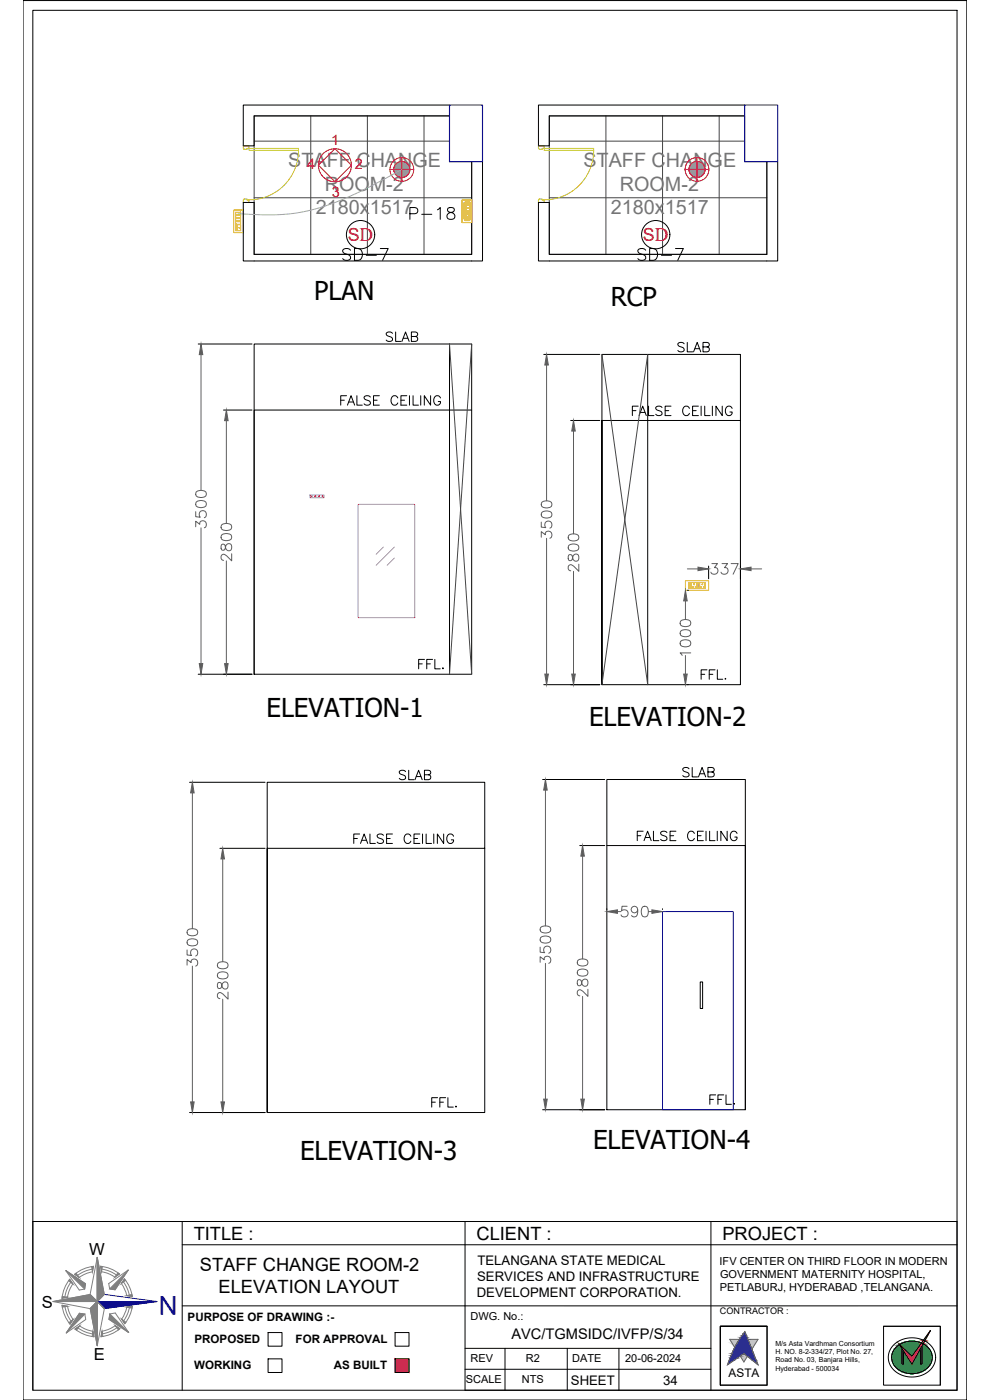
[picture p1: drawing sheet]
<svg xmlns="http://www.w3.org/2000/svg" width="297mm" height="420mm" viewBox="0 0 297 420" stroke-linecap="round" stroke-linejoin="round" font-family="sans-serif">
<!-- layer: ELE-LIGHTING WIRING -->
<path d="M76.3 34.8h58.6v13.7h6.6v27.8h-65.2zM93.2 34.8v41.5M110.2 34.8v41.5M127.2 34.8v41.5M164.8 34.8h58.6v13.7h6.7v27.8h-65.3zM181.8 34.8v41.5M198.8 34.8v41.5M215.8 34.8v41.5M76.3 59.4h65.2M76.3 42.4h58.6M164.8 59.4h65.3M164.8 42.4h58.6" fill="none" stroke="#454545" stroke-width=".3"/>
<!-- layer: col -->
<path d="M134.9 31.5h9.9v17h-9.9zM223.4 31.5h9.9v17h-9.9z" fill="none" stroke="#00f" stroke-width=".35"/>
<!-- layer: walls -->
<path d="M134.9 31.5h-61.9v12.3h3.3v-9h58.6M223.4 31.5h-61.8v12.3h3.2v-9h58.6M141.5 48.5v27.8h-65.2v-15.5M230.1 48.5v27.8h-65.3v-15.5M76.3 78.3h65.2M164.8 78.3h65.3" fill="none" stroke="#000" stroke-width=".3"/>
<!-- layer: DOOR -->
<path d="M73 43.8h1.7v.7l-1.5 .3-.2-.3zM73.1 59.8l1-.1v.3h.6v.8h-1.7zM73.2 44.8h.1M74.7 44.5h14.9v.6h-14.9zM89.6 45.1a14.9 14.9 0 0 1-15.5 14.9M161.6 43.8h1.7v.7l-1.5 .3-.2-.3zM161.7 59.8l1-.1v.3h.6v.8h-1.7zM161.8 44.8h.1M163.3 44.5h14.8v.6h-14.8zM178.1 45.1a14.9 14.9 0 0 1-15.4 14.9" fill="none" stroke="#c8c92d" stroke-width=".3"/>
<!-- layer: wall -->
<path d="M73 60.8h3.3M161.6 60.8h3.2" fill="none" stroke="#000" stroke-width=".3"/>
<!-- layer: ELE-12W LED -->
<g fill="none" stroke="#f00" stroke-width=".3">
<path d="M117 50.9h7.1M120.6 47.3v7.1M205.6 50.9h7.1M209.1 47.3v7.1"/>
<circle cx="120.6" cy="50.9" r="2.43"/>
<circle cx="120.6" cy="50.9" r="3.6"/>
<circle cx="209.1" cy="50.9" r="2.43"/>
<circle cx="209.1" cy="50.9" r="3.6"/>
</g>
<g fill="none" stroke="#989898" stroke-width=".3">
<path d="M118.1 50.8l2.6 2.5M118.1 50.9l2.4 2.4M118.1 51l2.3 2.3M118.2 50.6l2.6 2.7M118.2 50.5l2.7 2.8M118.2 51.2l2.1 2.1M118.2 50.4l2.8 2.8M118.2 51.3l1.9 1.9M118.2 50.3l2.9 2.9M118.2 51.5l1.7 1.7M118.2 50.2l3 3M118.3 50.1l3 3.1"/>
<path d="M118.3 51.7l1.5 1.4M118.3 50l3.1 3.1M118.3 49.9l3.2 3.2M118.4 49.8l3.2 3.3M118.4 51.9l1.1 1.2M118.4 49.8l3.3 3.2M118.4 49.7l3.4 3.3M118.5 49.6l3.3 3.3M118.5 52.2l.8 .7M118.5 49.5l3.4 3.4M118.6 49.4l3.4 3.4M118.6 49.4l3.5 3.4"/>
<path d="M118.7 49.3l3.4 3.4M118.8 49.2l3.4 3.5M118.8 49.2l3.5 3.4M118.9 49.1l3.4 3.4M119 49l3.4 3.5M119 49l3.4 3.4M119.1 48.9l3.4 3.4M119.2 48.9l3.3 3.3M119.2 48.8l3.4 3.4M119.3 48.8l3.4 3.3M119.4 48.7l3.3 3.3M119.5 48.7l3.2 3.2"/>
<path d="M119.6 48.6l3.2 3.2M119.7 48.6l3.1 3.2M119.8 48.6l3.1 3.1M119.9 48.5l3 3.1M120 48.5l2.9 3M120.1 48.5l2.8 2.9M120.2 48.5l2.8 2.8M120.3 48.4l2.7 2.7M120.4 48.4l2.6 2.6M120.5 48.4l2.5 2.5M120.6 48.4l2.4 2.4M120.8 48.4l2.2 2.2"/>
<path d="M120.9 48.5l2.1 2M121.1 48.5l1.8 1.8M121.2 48.5l1.7 1.7M121.4 48.6l1.4 1.4M121.7 48.7l1 1.1M122 48.9l.5 .5M206.7 50.8l2.5 2.5M206.7 50.9l2.4 2.4M206.7 50.6l2.6 2.7M206.7 51l2.3 2.3M206.7 51.2l2.1 2.1M206.7 50.5l2.7 2.8"/>
<path d="M206.7 50.4l2.9 2.8M206.7 51.3l2 1.9M206.8 50.3l2.9 2.9M206.8 51.5l1.7 1.7M206.8 50.2l3 3M206.8 50.1l3.1 3.1M206.8 51.7l1.5 1.4M206.9 50l3.1 3.1M206.9 49.9l3.2 3.2M206.9 49.8l3.2 3.3M206.9 51.9l1.2 1.2M207 49.8l3.2 3.2"/>
<path d="M207 49.7l3.3 3.3M207.1 49.6l3.3 3.3M207.1 52.2l.7 .7M207.1 49.5l3.4 3.4M207.2 49.4l3.3 3.4M207.2 49.4l3.4 3.4M207.3 49.3l3.4 3.4M207.3 49.2l3.5 3.5M207.4 49.2l3.4 3.4M207.5 49.1l3.4 3.4M207.5 49l3.4 3.5M207.6 49l3.4 3.4"/>
<path d="M207.7 48.9l3.4 3.4M207.7 48.9l3.4 3.3M207.8 48.8l3.4 3.4M207.9 48.8l3.3 3.3M208 48.7l3.3 3.3M208.1 48.7l3.2 3.2M208.1 48.6l3.2 3.2M208.2 48.6l3.2 3.2M208.3 48.6l3.1 3.1M208.4 48.5l3 3.1M208.5 48.5l3 3M208.6 48.5l2.9 2.9"/>
<path d="M208.7 48.5l2.8 2.8M208.8 48.4l2.7 2.7M209 48.4l2.5 2.6M209.1 48.4l2.5 2.5M209.2 48.4l2.4 2.4M209.3 48.4l2.2 2.2M209.5 48.5l2 2M209.6 48.5l1.9 1.8M209.8 48.5l1.7 1.7M210 48.6l1.4 1.4M210.2 48.7l1.1 1.1M210.6 48.9l.5 .5"/>
</g>
<!-- layer: ELE-4M UPS P.SB -->
<path d="M70.2 63h2.8v6.8h-2.8zM70.7 66.5h1.5v.8h-1.5zM70.7 65.6h1.5v.7h-1.5zM70.7 64.6h1.5v.7h-1.5zM70.7 63.7h1.5v.7h-1.5zM138.7 60h2.8v6.8h-2.8zM139.5 62.5h1.5v.8h-1.5zM139.5 63.5h1.5v.7h-1.5z" fill="none" stroke="#ffbf00" stroke-width=".3"/>
<!-- layer: ELE-4M RAW P.SB -->
<path d="M70.7 67.5h1.5v1.8h-1.5zM71.1 68.6l.1 .2zM71.1 68h.2l-.2 .2zM71.7 68.3l.3 .1zM139.5 60.5h1.5v1.8h-1.5zM139.5 64.4h1.5v1.8h-1.5zM139.8 61.7l.2 .2zM139.8 65.5l.2 .2zM139.9 61l.1 .1-.1 .1zM139.9 64.9h.1l-.1 .2zM140.4 61.4h.3zM140.4 65.3h.3z" fill="none" stroke="#ffbf00" stroke-width=".3"/>
<!-- layer: ELE-LIGHTING WIRING -->
<path d="M120.6 50.9l-3 1.6a94.3 94.3 0 0 1-25.3 10.8 68.1 68.1 0 0 1-20.9 .8" fill="none" stroke="#63d7b6" stroke-width=".3"/>
<!-- layer: ELE-2NOS OF 6-16 RAW POWER SOCKET -->
<g fill="none" stroke="#ff7f00" stroke-width=".3">
<path d="M138.7 59.8h2.8v7h-2.8zM139.2 64.1h1.8v1.6h-1.8zM139.2 60.9h1.8h-1.8v.7h1.8M139.2 61.7h1.8v1.6h-1.8M139.2 63.4h1.8M139.2 64h1.8M139.4 61h1.4v.5h-1.4M139.4 63.4h1.4v.6M139.6 65.2l.2 .3zM139.6 62.8l.2 .2zM139.7 64.4l.2 .1-.2 .1zM139.7 61.9l.2 .1-.2 .2z"/>
<path d="M140.4 64.9h.3zM140.4 62.4l.3 .1zM141 63.4v.6v-.6M141 60.9v.7v-.7M205.7 174.3h6.9v2.9h-6.9zM206.7 174.8h.7h-.7M206.8 175h.5v1.5h-.5zM206.8 176.4h.5M207.4 174.8v1.9h-.7v-1.9v1.9M207.5 174.8h1.6v1.9h-1.6zM207.7 176l.3 .2zM208.2 175.2h.2l-.1 .3z"/>
<path d="M208.7 176l.2 .1-.3 .2zM209.2 174.8h.6h-.6M209.2 174.8v1.9h.6v-1.9M209.2 176.4h.6M209.8 175h-.6v1.5h.6M209.9 174.8h1.6v1.9h-1.6zM210.2 176l.2 .2zM210.7 175.2h.2l-.2 .3zM211.1 176l.2 .1-.2 .2z"/>
</g>
<!-- layer: FA-BELOW SMOKE DERECTOR -->
<g fill="none" stroke="#000" stroke-width=".3">
<circle cx="108.2" cy="70.4" r="4.2"/>
<circle cx="196.7" cy="70.4" r="4.2"/>
</g>
<!-- layer: EQP ASBUILT -->
<g fill="none" stroke="#000" stroke-width=".3">
<path d="M144.8 48.5v29.8h-3.3M233.3 48.5v29.8h-3.2M73 60.8v17.5h3.3M161.6 60.8v17.5h3.2M59.5 103.2h16.1M76.3 103.2h65.2v99.1h-65.2zM134.9 103.2v99.1M163.1 106.4h16.9M194.3 106.4v99.1M67.1 123.1h8.5M141.5 123.1h-65.2v79.2M171.2 126.2h8.8"/>
<path d="M222.2 126.2h-41.6v79.3h41.6v-99.1h-41.6v99.1M206.3 177.2h.2M212.6 169.9v3.8M222.2 169.9v3.8M59.5 202.3h16.1M163.1 205.5h16.9M206.3 205.5h.2M56.9 234.8h22.6M162.8 233.9h18.6M182.1 233.9h41.5v99.1h-41.5zM66 254.6h13.5M145.4 254.6h-65.2v79.3h65.2v-99.1h-65.2v99.1"/>
<path d="M173.9 253.8h7.5M182.1 253.8h41.5v79.2M182.1 272.7v.2M198.8 272.7v.2M56.9 333.9h22.6M162.8 333h18.6"/>
</g>
<path d="M134.9 103.2l6.6 99.1M141.5 103.2l-6.6 99.1M180.6 106.4l13.7 99.1M194.3 106.4l-13.7 99.1" fill="none" stroke="#454545" stroke-width=".3"/>
<g fill="none" stroke="#5e5e5e" stroke-width=".3">
<path d="M60.3 106.4v40.8M164 109.6v40.7M67.9 126.2v30.9M172.1 129.4v30.8M58.7 158.1v-1.7l1.2 .9a1.07 1.07 0 0 1 1.5-.9 1.07 1.07 0 0 1 .4 1.7l-.5 .3M58.7 153.6v1.5l1.4 .1a1.12 1.12 0 0 1 0-1.7 1.12 1.12 0 0 1 1.6 .2 1.12 1.12 0 0 1-.4 1.7M58.9 150.7a2.46 2.46 0 0 1 2.9 0 1.03 1.03 0 0 1-.5 1.5 2.62 2.62 0 0 1-2.4-.3l-.2-.5zM58.9 147.6a2.46 2.46 0 0 1 2.9 0 1.03 1.03 0 0 1-.5 1.6 2.64 2.64 0 0 1-2.4-.4l-.2-.4zM60.3 158.4v40.8M66.5 157.5a2.47 2.47 0 0 1 2.9 0 1.03 1.03 0 0 1-.5 1.6 2.65 2.65 0 0 1-2.4-.3zM162.4 156.7v1.5l1.4 .2a1.13 1.13 0 0 1-.1-1.7 1.13 1.13 0 0 1 1.7 .2 1.13 1.13 0 0 1-.4 1.6M162.6 153.8a2.46 2.46 0 0 1 2.8 0 1.04 1.04 0 0 1-.4 1.5 2.63 2.63 0 0 1-2.4-.3l-.2-.4z"/>
<path d="M162.6 150.8a2.46 2.46 0 0 1 2.8 0 1.04 1.04 0 0 1-.4 1.5 2.63 2.63 0 0 1-2.4-.3l-.2-.5zM66.5 163.5a1.2 1.2 0 0 0 .3 1.6l.6-.1 .1-.3a1.32 1.32 0 0 1 1.4-1.5 1.05 1.05 0 0 1 .6 1.3 1.05 1.05 0 0 1-1.4 .6l-.3-.3-.3-1a.64 .64 0 0 0-1-.3zM66.5 160.6a2.47 2.47 0 0 1 2.9 0 1.03 1.03 0 0 1-.5 1.5 2.63 2.63 0 0 1-2.4-.3zM67.9 168.3v30.9M69.5 166.2v2.1l-1.5-1.5a.96 .96 0 0 0-1.5-.1l-.2 .9 .3 .4 .5 .2M162.4 161.2v-1.6l1.2 .9a1.02 1.02 0 0 1 1.2-1.1 1.02 1.02 0 0 1 .8 1.4l-.2 .4-.4 .3M164 161.5v40.8M170.6 166.6a1.2 1.2 0 0 0 .3 1.7l.6-.2 .2-.3a1.32 1.32 0 0 1 1.4-1.5 1.06 1.06 0 0 1 .6 1.4 1.06 1.06 0 0 1-1.4 .6l-.3-.3-.3-1.1a.64 .64 0 0 0-1.1-.3zM170.6 163.7a2.46 2.46 0 0 1 2.9 0 1.03 1.03 0 0 1-.4 1.5 2.62 2.62 0 0 1-2.5-.3l-.1-.4zM170.6 160.7a2.46 2.46 0 0 1 2.9 0 1.03 1.03 0 0 1-.4 1.5 2.62 2.62 0 0 1-2.5-.3l-.1-.5zM172.1 171.5v30.8M173.7 169.3v2.2l-1.6-1.6a.96 .96 0 0 0-1.5-.1l-.1 .9 .3 .4 .4 .2"/>
<path d="M206.2 170.7h3.2M213.6 169.1h1.7l-.9 1.3a1.07 1.07 0 0 1 .9 1.4 1.07 1.07 0 0 1-1.7 .4l-.3-.5M216.6 169.1h1.7l-.9 1.3a1.07 1.07 0 0 1 1 1.4 1.07 1.07 0 0 1-1.8 .4l-.3-.5M219.4 169.1h2.1l-1.5 3.2M225.3 170.7h3.2M204.2 192.5a2.46 2.46 0 0 1 2.9 0 1.03 1.03 0 0 1-.5 1.5 2.64 2.64 0 0 1-2.4-.3l-.1-.5zM204.2 189.4a2.46 2.46 0 0 1 2.9 0 1.03 1.03 0 0 1-.5 1.5 2.62 2.62 0 0 1-2.4-.3l-.1-.4zM204.2 186.4a2.46 2.46 0 0 1 2.9 0 1.03 1.03 0 0 1-.5 1.5 2.62 2.62 0 0 1-2.4-.3l-.1-.4zM205.7 180.3v5.6M205.7 196.7v5.6M207.3 195.9h-3.2l.6 .8M57.7 238v40.7"/>
<path d="M163.7 237.1v40.8M66.8 257.8v30.8M174.8 256.9v30.9M56.3 279.2a2.46 2.46 0 0 1 2.9 0 1.04 1.04 0 0 1-.5 1.5 2.63 2.63 0 0 1-2.4-.3l-.2-.5zM162.2 278.3a2.46 2.46 0 0 1 2.9 0 1.04 1.04 0 0 1-.5 1.5 2.63 2.63 0 0 1-2.4-.3l-.1-.4zM185.3 273.6h1M188.2 272h-1.6l-.1 1.4a1.12 1.12 0 0 1 1.7-.1 1.12 1.12 0 0 1-.2 1.7 1.12 1.12 0 0 1-1.7-.4M191.3 273.1a.99 .99 0 0 1-1.3 .8 .99 .99 0 0 1-.4-1.6 .99 .99 0 0 1 1.6 .1 2.87 2.87 0 0 1-.3 2.6 .94 .94 0 0 1-1.4-.3M192.9 272.1a1.03 1.03 0 0 1 1.5 .5 2.63 2.63 0 0 1-.3 2.4 1.04 1.04 0 0 1-1.5-.4 2.65 2.65 0 0 1 .3-2.5zM194.5 273.6h1.1M56.1 289.6v-1.6l1.2 .9a1.02 1.02 0 0 1 1.2-1.1 1.02 1.02 0 0 1 .8 1.4l-.1 .4-.5 .3M56.1 285.1v1.5l1.4 .2a1.13 1.13 0 0 1 0-1.7 1.13 1.13 0 0 1 1.7 .2 1.13 1.13 0 0 1-.5 1.6"/>
<path d="M56.3 282.2a2.46 2.46 0 0 1 2.9 0 1.04 1.04 0 0 1-.5 1.5 2.65 2.65 0 0 1-2.4-.3l-.2-.4zM57.7 290v40.7M65.4 295a1.2 1.2 0 0 0 .3 1.7l.6-.2 .1-.3a1.32 1.32 0 0 1 1.4-1.5 1.06 1.06 0 0 1 .6 1.4 1.06 1.06 0 0 1-1.3 .6l-.4-.3-.3-1.1a.64 .64 0 0 0-1-.3zM65.4 292.1a2.46 2.46 0 0 1 2.9 0 1.03 1.03 0 0 1-.5 1.5 2.64 2.64 0 0 1-2.4-.3l-.2-.4zM65.4 289.1a2.46 2.46 0 0 1 2.9 0 1.03 1.03 0 0 1-.5 1.5 2.62 2.62 0 0 1-2.4-.3l-.2-.5zM66.8 299.9v30.8M68.4 297.7v2.2l-1.5-1.6a.99 .99 0 0 0-1.4-.3l-.3 .5v.6l.3 .5 .5 .1M162.1 288.8v-1.7l1.2 .9a1.02 1.02 0 0 1 1.2-1 1.02 1.02 0 0 1 .7 1.3l-.1 .5-.5 .3M162.1 284.3v1.5l1.3 .1a1.13 1.13 0 0 1 0-1.7 1.13 1.13 0 0 1 1.7 .2 1.13 1.13 0 0 1-.5 1.7M162.2 281.4a2.46 2.46 0 0 1 2.9 0 1.04 1.04 0 0 1-.5 1.5 2.65 2.65 0 0 1-2.4-.3l-.1-.5zM163.7 289.1v40.8M173.4 294.2a1.2 1.2 0 0 0 .3 1.6l.6-.1 .1-.3a1.32 1.32 0 0 1 1.4-1.5 1.06 1.06 0 0 1 .6 1.3 1.06 1.06 0 0 1-1.4 .6l-.3-.3-.3-1a.64 .64 0 0 0-1-.3z"/>
<path d="M173.4 291.3a2.46 2.46 0 0 1 2.8 0 1.03 1.03 0 0 1-.4 1.5 2.64 2.64 0 0 1-2.4-.3l-.2-.5zM173.4 288.2a2.46 2.46 0 0 1 2.8 0 1.03 1.03 0 0 1-.4 1.6 2.62 2.62 0 0 1-2.4-.3l-.2-.5zM174.8 299v30.9M176.4 296.9v2.1l-1.5-1.5a.99 .99 0 0 0-1.4-.3l-.3 .5v.6l.3 .4 .5 .2"/>
</g>
<g fill="#5e5e5e" stroke="#5e5e5e" stroke-width=".3">
<path d="M60.3 103.2l.5 3.2h-1z"/>
<path d="M59.8 199.2h1l-.5 3.1z"/>
<path d="M67.4 199.2h1l-.5 3.1z"/>
<path d="M67.9 123.1l.5 3.1h-1z"/>
<path d="M164 106.4l.5 3.2h-1z"/>
<path d="M163.5 202.3h1l-.5 3.2z"/>
<path d="M172.1 126.2l.5 3.2h-1.1z"/>
<path d="M171.5 202.3h1.1l-.5 3.2z"/>
<path d="M209.4 170.2l3.2 .5-3.2 .6z"/>
<path d="M222.2 170.7l3.1-.5v1.1z"/>
<path d="M205.7 177.2l.5 3.1h-1.1z"/>
<path d="M205.1 202.3h1.1l-.5 3.2z"/>
<path d="M57.7 234.8l.6 3.2h-1.1z"/>
<path d="M57.2 330.7h1.1l-.6 3.2z"/>
<path d="M66.8 254.6l.6 3.2h-1.1z"/>
<path d="M66.3 330.7h1.1l-.6 3.2z"/>
<path d="M163.7 233.9l.5 3.2h-1.1z"/>
<path d="M163.1 329.9h1.1l-.5 3.1z"/>
<path d="M174.8 253.8l.5 3.1h-1z"/>
<path d="M174.3 329.9h1l-.5 3.1z"/>
<path d="M195.6 273.1l3.2 .5-3.2 .5z"/>
<path d="M182.1 273.6l3.2-.5v1z"/>
</g>
<path d="M198.8 273.6h21.2v59.4h-21.2z" fill="none" stroke="#00f" stroke-width=".3"/>
<!-- layer: 0 -->
<path d="M6.9 .2h283.2v420h-283.2zM9.8 3.1h277.3v414.1h-277.3zM210.1 294.7h.7v8h-.7zM139.5 366.6v50.6h147.6M287.1 366.6h-277.3v50.6M230.1 398h-14v17.7h14M265.1 398h17v17.7M216.1 415.6v-17.6h14v17.6" fill="none" stroke="#000" stroke-width=".3"/>
<g fill="none" stroke="#f00" stroke-width=".3">
<path d="M95.5 49.6l5-5 4.9 5-4.9 4.9z"/>
<circle cx="100.5" cy="49.6" r="5"/>
</g>
<!-- layer: HATCH -->
<path d="M287.1 366.6v50.6" fill="none" stroke="#000" stroke-width=".3"/>
<!-- layer: TITLE -->
<g fill="none" stroke="#808080" stroke-width=".3">
<path d="M29.2 377.3v13.3v-13.3M15.9 390.6h13.3l-2.1 2.1 2.1-2.1zM18.6 391.7l1.7 .3 .5 1.8 1.1 2.2-.9 1.4a10.6 10.6 0 0 1-2.4-5.7zM19.5 392.2l.5 1.9 1.3 2.4M19.7 381.3l5.9 4-.2 1.6-1.6 .3zM21.2 384.9l-1 1.7-.7 2.6M21.9 385.3l-1 1.6-.6 2.4-1.7 .3a10.6 10.6 0 0 1 2.3-5.7l1 1.4M22.4 382.4a10.6 10.6 0 0 1 5.6-2.3l-.3 1.6-1.7 .5-2.2 1.2zM22.5 398.9l1.4-1 1.6 .9 2.4 .7 .3 1.7a10.6 10.6 0 0 1-5.7-2.3M23.4 398.6l1.8 1 2.6 .7M23.8 394.1l1.7 .3 .2 1.6-5.8 4.1zM27 388.5l2.2 2.1-2.2-2.1"/>
<path d="M27 388.5l-11.1 2.1 11.2 2.1 2.1 11.2 2.1-11.2M27.6 380.9l-1.9 .5-2.4 1.3M30.2 380a10.6 10.6 0 0 1 5.6 2.3l-1.3 1-2.2-1.2-1.8-.4zM30.6 380.9l2.6 .7 1.7 1M30.6 399.5l2.4-.7 1.6-1 1.4 1a10.6 10.6 0 0 1-5.7 2.4zM31.3 388.5l-2.1-11.2-2.2 11.2M31.3 388.5l-2.1 2.1v13.3v-13.3l2.1 2.1-2.1-2.1zM32.6 385.2l5.9-4-4 5.9-1.6-.3zM33 394.3l1.6-.3 4 5.9-5.9-4zM35 398.5l-2.3 1.3-2 .5M36.5 395.9l1-1.7 .5-1.9 1.7-.2a10.5 10.5 0 0 1-2.3 5.2l-.9-1.4M37 384.7l1.1 1.7 .7 2.5"/>
<path d="M37.3 383.8a10.6 10.6 0 0 1 2.4 5.2l-1.7-.2-.7-2.1-.9-1.5zM38.9 392.2l-.5 1.9-1.3 2.2"/>
</g>
<g fill="#808080" stroke="#808080" stroke-width=".3">
<path d="M29.2 377.3l2.1 11.2-2.1 2.1z"/>
<path d="M29.2 390.6v13.3l-2.1-11.2z"/>
<path d="M34.6 397.8l1.4 1-.5 .3z"/>
<path d="M33 394.3l5.6 5.6-5.9-4z"/>
<path d="M36.5 395.9l1.3 .9-.4 .5z"/>
<path d="M30.6 399.5l.3 1.6-.6 .1z"/>
<path d="M27.9 399.5l.3 1.7-.6-.1z"/>
<path d="M20.7 396.9l1.2-.9-.9 1.4z"/>
<path d="M22.5 398.9l1.4-1-.9 1.3z"/>
<path d="M23.8 394.1l1.7 .3-5.6 5.7z"/>
<path d="M15.9 390.6l11.1-2.1 2.2 2.1z"/>
<path d="M18.6 391.7l1.7 .3-1.6 .3z"/>
<path d="M18.7 389.1l1.6 .2-1.7 .3z"/>
<path d="M38.5 381.2l-4 5.9-1.6-.3z"/>
<path d="M35.4 382l.4 .3-1.3 1z"/>
<path d="M37.3 383.8l.4 .5-1.3 .9z"/>
<path d="M30.2 380l.5 .1-.2 1.6z"/>
<path d="M19.7 381.3l5.9 4-.2 1.6z"/>
<path d="M27.5 380.1h.5l-.3 1.6z"/>
<path d="M20.9 383.9l1 1.4-1.3-.9z"/>
<path d="M22.4 382.4l.4-.3 1 1.3z"/>
<path d="M38 388.8l1.6-.3 .1 .5z"/>
<path d="M38 392.3l1.7-.2-.1 .5z"/>
</g>
<path d="M31.3 388.5l15.8 2.1-15.8 2.1" fill="none" stroke="#00f" stroke-width=".3"/>
<path d="M29.2 390.6h17.9l-15.8 2.1z" fill="#00f" stroke="#00f" stroke-width=".3"/>
<!-- layer: MEP_HVAC_TEXT -->
<path d="M54.7 373.6h232.4M54.7 366.6v50.6M213.3 366.6v50.6M54.7 391.9h84.8M139.5 391.9h147.6M139.5 404.7h73.8M139.5 410.9h73.8M151.5 404.7v12.5M170.2 404.7v12.5M185.7 404.7v12.5" fill="none" stroke="#000" stroke-width=".3"/>
<!-- layer: 0.0 -->
<path d="M80.4 399.9h4.2v4.1h-4.2zM118.5 399.9h4.2v4.1h-4.2zM216.1 398h14v17.7h-14zM230.1 398h-14v17.7M265.1 398h17v17.7h-17zM80.4 407.8h4.2v4.1h-4.2zM118.5 407.8h4.2v4.1h-4.2zM268.1 403.7l2-1.4 2.2-.7h2.7l2.2 .7 1.8 1.3 1.3 1.7 .4 2.1-.5 2.2-.7 1.1-1.1 1-2.4 1.2-3.1 .3-2.8-.7-1.3-.8-1-1-.8-1.1-.4-1.2-.1-1.3 .2-1.2 .5-1.1zM268.7 404.5a6.8 6.8 0 0 1 10.7 1.3 4.7 4.7 0 0 1-3.8 6.2 6.3 6.3 0 0 1-8-3.8 4.1 4.1 0 0 1 1.1-3.7zM269.7 403.3l3.9 3.7 5.6-7.7-5.6 10.1zM270.6 404.7v4.7h.5v-3.9M276.7 403.9v5.5h-.5v-4.6" fill="none" stroke="#000" stroke-width=".3"/>
<!-- layer: MEP_HVAC_TEXT -->
<path d="M118.5 407.8l4.2 4.1v-4.1zM118.5 407.8l4.2 4.1h-4.2z" fill="#f00" stroke="#f00" stroke-width=".3"/>
<!-- layer: 0.0 -->
<g fill="#000" stroke="#000" stroke-width=".3">
<path d="M276.7 403.9v.8h-.5z"/>
<path d="M270.6 404.8l.5 .7zM270.6 404.8l.5 .7h-.5z"/>
<path d="M270.6 405.5l.5 3.9v-3.9zM270.6 405.5l.5 3.9h-.5z"/>
<path d="M276.2 404.7l.5 .1zM276.2 404.7l.5 .1z"/>
<path d="M276.2 404.8l.5 4.6v-4.6zM276.2 404.8l.5 4.6h-.5z"/>
</g>
<g fill="#139b48" stroke="#139b48" stroke-width=".3">
<path d="M273.5 402.5h.3z"/>
<path d="M273.3 412.2h.6z"/>
<path d="M273.5 402.5h.5zM273.3 402.5h.7z"/>
<path d="M273.3 402.5h.8zM273.2 402.5h.9z"/>
<path d="M273.2 402.5h1.1zM273 402.5h1.3z"/>
<path d="M273 402.5h1.4zM272.9 402.5h1.5z"/>
<path d="M272.9 402.5l1.6 .1zM272.7 402.6h1.8z"/>
<path d="M272.7 402.6h1.9zM272.6 402.6h2z"/>
<path d="M272.6 402.6h2.2zM272.4 402.6h2.4z"/>
<path d="M272.4 402.6h2.5zM272.3 402.6h2.6z"/>
<path d="M272.3 402.6h2.8zM272.2 402.6h2.9z"/>
<path d="M272.2 402.6l3 .1zM272.1 402.7h3.1z"/>
<path d="M272.1 402.7h3.2zM271.9 402.7h3.4z"/>
<path d="M271.9 402.7h3.5zM271.8 402.7h3.6z"/>
<path d="M271.8 402.7l3.8 .1zM271.6 402.8h4z"/>
<path d="M271.6 402.8h4.1zM271.5 402.8h4.2z"/>
<path d="M271.5 402.8h4.4zM271.4 402.8h4.5z"/>
<path d="M271.4 402.8l4.6 .1zM271.3 402.9h4.7z"/>
<path d="M271.3 402.9h4.8zM271.1 402.9h5z"/>
<path d="M271.1 402.9l5.1 .1zM271 403h5.2z"/>
<path d="M271 403h5.4zM270.9 403h5.5z"/>
<path d="M270.9 403l5.6 .1zM270.8 403.1h5.7z"/>
<path d="M270.8 403.1h5.7zM270.6 403.1h5.8z"/>
<path d="M270.6 403.1h5.8zM270.4 403.3h5.9z"/>
<path d="M270.4 403.3h5.9zM270.2 403.4h6.1z"/>
<path d="M276.9 403.4h.3zM276.9 403.4h.3z"/>
<path d="M270.2 403.4h6.1zM269.9 403.5h6.3z"/>
<path d="M276.9 403.4l.5 .2zM276.9 403.4l.5 .2h-.6z"/>
<path d="M269.8 403.6l.1 .1zM269.6 403.7h.3z"/>
<path d="M276.8 403.6l.8 .1zM276.8 403.6l.8 .1h-.8z"/>
<path d="M269.6 403.7l.4 .1zM269.4 403.8h.6z"/>
<path d="M276.8 403.7l1 .2zM276.8 403.7l1 .2h-1.1z"/>
<path d="M276.7 403.9h1.2zM276.7 403.9h1.2z"/>
<path d="M269.4 403.8l.8 .2zM269.2 404l.2-.2 .8 .2z"/>
<path d="M276.7 403.9l1.3 .1zM276.7 403.9l1.3 .1z"/>
<path d="M269.2 404l1.1 .2zM269 404.2l.2-.2 1.1 .2z"/>
<path d="M276.7 404l1.5 .2zM276.7 404l1.5 .2h-1.5z"/>
<path d="M269 404.2l1.4 .1-.1-.1zM268.9 404.3l.1-.1 1.4 .1z"/>
<path d="M276.7 404.2l1.7 .2-.2-.2zM276.7 404.2l1.7 .2h-1.7z"/>
<path d="M268.9 404.3l1.6 .2-.1-.2zM268.9 404.3l1.6 .2h-1.8z"/>
<path d="M276.7 404.4l1.9 .1-.2-.1zM276.7 404.4l1.9 .1h-1.9z"/>
<path d="M268.7 404.5l1.9 .2-.1-.2zM268.7 404.5l1.9 .2h-2z"/>
<path d="M268.6 404.7h2zM268.5 404.7h2.1z"/>
<path d="M276.7 404.5l2 .2-.1-.2zM276.7 404.5l2 .2h-2z"/>
<path d="M268.5 404.7l2.1 .2v-.2zM268.5 404.7l2.1 .2h-2.2z"/>
<path d="M276.7 404.7l2.2 .2-.2-.2zM276.7 404.7l2.2 .2h-2.2z"/>
<path d="M268.4 404.9l2.2 .2v-.2zM268.4 404.9l2.2 .2h-2.3z"/>
<path d="M276.7 404.9l2.3 .2-.1-.2zM276.7 404.9l2.3 .2h-2.3z"/>
<path d="M268.3 405.1l2.3 .2v-.2zM268.3 405.1l2.3 .2h-2.5z"/>
<path d="M276.7 405.1l2.4 .2-.1-.2zM276.7 405.1l2.4 .2h-2.4z"/>
<path d="M268.1 405.3l2.5 .2v-.2zM268.1 405.3l2.5 .2h-2.6z"/>
<path d="M276.7 405.3l2.6 .2-.2-.2zM276.7 405.3l2.6 .2h-2.6z"/>
<path d="M268 405.5l2.6 .2v-.2zM268 405.5l2.6 .2h-2.7z"/>
<path d="M276.7 405.5l2.7 .2-.1-.2zM276.7 405.5l2.7 .2h-2.7z"/>
<path d="M267.9 405.7l2.7 .2v-.2zM267.9 405.7l2.7 .2h-2.8z"/>
<path d="M276.7 405.7l2.7 .2v-.2zM276.7 405.7l2.7 .2h-2.7z"/>
<path d="M267.8 405.9l2.8 .2v-.2zM267.8 405.9l2.8 .2h-2.9z"/>
<path d="M276.7 405.9l2.8 .2-.1-.2zM276.7 405.9l2.8 .2h-2.8z"/>
<path d="M267.7 406.1l2.9 .2v-.2zM267.7 406.1l2.9 .2h-2.9z"/>
<path d="M276.7 406.1l2.9 .3-.1-.3zM276.7 406.1l2.9 .3h-2.9z"/>
<path d="M267.7 406.3l2.9 .2v-.2zM267.7 406.3l2.9 .2h-3z"/>
<path d="M276.7 406.4l2.9 .2v-.2zM276.7 406.4l2.9 .2h-2.9z"/>
<path d="M267.6 406.5l3 .3v-.3zM267.6 406.5l3 .3h-3z"/>
<path d="M276.7 406.6l3 .2-.1-.2zM276.7 406.6l3 .2h-3z"/>
<path d="M267.6 406.8l3 .2v-.2zM267.6 406.8l3 .2h-3z"/>
<path d="M276.7 406.8l3 .2v-.2zM276.7 406.8l3 .2h-3z"/>
<path d="M269.9 403.5l3.7 3.5 2.6-3.5zM269.9 403.5l3.7 3.5z"/>
<path d="M267.6 407l3 .2v-.2zM267.6 407l3 .2h-3.1z"/>
<path d="M276.7 407l3 .2v-.2zM276.7 407l3 .2h-3z"/>
<path d="M267.5 407.2l3.1 .2v-.2zM267.5 407.2l3.1 .2h-3.1z"/>
<path d="M276.7 407.2l3 .3v-.3zM276.7 407.2l3 .3h-3z"/>
<path d="M267.5 407.4l3.1 .3v-.3zM267.5 407.4l3.1 .3h-3.1z"/>
<path d="M276.7 407.5l3 .2v-.2zM276.7 407.5l3 .2h-3z"/>
<path d="M267.5 407.7l3.1 .2v-.2zM267.5 407.7l3.1 .2h-3z"/>
<path d="M276.7 407.7l3 .2v-.2zM276.7 407.7l3 .2h-3z"/>
<path d="M267.6 407.9l3 .2v-.2zM267.6 407.9l3 .2h-3z"/>
<path d="M276.7 407.9l2.9 .2 .1-.2zM276.7 407.9l2.9 .2h-2.9z"/>
<path d="M267.6 408.1l3 .2v-.2zM267.6 408.1l3 .2h-3z"/>
<path d="M276.7 408.1l2.9 .3v-.3zM276.7 408.1l2.9 .3h-2.9z"/>
<path d="M267.6 408.3l3 .2v-.2zM267.6 408.3l3 .2h-2.9z"/>
<path d="M276.7 408.4l2.8 .2 .1-.2zM276.7 408.4l2.8 .2h-2.8z"/>
<path d="M267.7 408.5l2.9 .2v-.2zM267.7 408.5l2.9 .2h-2.8z"/>
<path d="M276.7 408.6l2.8 .2v-.2zM276.7 408.6l2.8 .2h-2.8z"/>
<path d="M267.8 408.7l2.8 .3v-.3zM267.8 408.7l2.8 .3h-2.7z"/>
<path d="M276.7 408.8l2.7 .2 .1-.2zM276.7 408.8l2.7 .2h-2.7z"/>
<path d="M267.9 409l2.7 .2v-.2zM267.9 409l2.7 .2h-2.6z"/>
<path d="M276.7 409l2.6 .2 .1-.2zM276.7 409l2.6 .2h-2.6z"/>
<path d="M276.1 404.9l.1 4.5zM276.1 404.9l.1 4.5h-2.6z"/>
<path d="M271.1 405.5l2.5 3.9zM271.1 405.5l2.5 3.9h-2.5z"/>
<path d="M268 409.2l2.6 .2v-.2zM268 409.2l2.6 .2h-2.5z"/>
<path d="M276.7 409.2l2.5 .2 .1-.2zM276.7 409.2l2.5 .2h-2.5z"/>
<path d="M273.6 409.4h2.6zM273.6 409.4h2.6z"/>
<path d="M271.1 409.4h2.5zM271.1 409.4h2.5z"/>
<path d="M268.1 409.4h2.5zM268.1 409.4h2.5z"/>
<path d="M268.1 409.4h11.1zM268.1 409.4h11.1z"/>
<path d="M268.1 409.4l11 .2 .1-.2zM268.1 409.4l11 .2h-10.9z"/>
<path d="M268.2 409.6h10.9zM268.2 409.6h10.8z"/>
<path d="M268.2 409.6l10.7 .2 .1-.2zM268.2 409.6l10.7 .2h-10.6z"/>
<path d="M268.3 409.8h10.6zM268.3 409.8h10.6z"/>
<path d="M268.3 409.8l10.5 .2 .1-.2zM268.3 409.8l10.5 .2h-10.3z"/>
<path d="M268.5 410h10.3zM268.5 410h10.3z"/>
<path d="M268.5 410l10.1 .2 .2-.2zM268.5 410l10.1 .2h-10z"/>
<path d="M268.6 410.2h10zM268.6 410.2h10z"/>
<path d="M268.6 410.2h10zM268.6 410.2l9.9 .1z"/>
<path d="M268.8 410.3h9.7zM268.8 410.3l9.6 .1z"/>
<path d="M268.8 410.4h9.6zM268.8 410.4l9.5 .1z"/>
<path d="M269 410.5h9.3zM269 410.5h9.3z"/>
<path d="M269 410.5h9.3zM269 410.5l9.1 .2z"/>
<path d="M269.1 410.7h9zM269.1 410.7h9z"/>
<path d="M269.2 410.7h8.9zM269.2 410.7l8.7 .1z"/>
<path d="M269.3 410.8h8.6zM269.3 410.8l8.6 .1z"/>
<path d="M269.4 410.9h8.5zM269.4 410.9l8.3 .1z"/>
<path d="M269.5 411h8.2zM269.5 411h8.2z"/>
<path d="M269.6 411h8.1zM269.6 411l7.9 .1z"/>
<path d="M269.7 411.1h7.8zM269.7 411.1l7.8 .1z"/>
<path d="M269.8 411.2h7.7zM269.8 411.2l7.5 .1z"/>
<path d="M270 411.3h7.3zM270 411.3h7.2z"/>
<path d="M270 411.3h7.2zM270 411.3l7.1 .1z"/>
<path d="M270.2 411.4h6.9zM270.2 411.4h6.8z"/>
<path d="M270.2 411.4h6.8zM270.2 411.4l6.6 .1z"/>
<path d="M270.4 411.5h6.4zM270.4 411.5h6.4z"/>
<path d="M270.5 411.5h6.3zM270.5 411.5l6.1 .1z"/>
<path d="M270.7 411.6h5.9zM270.7 411.6l5.8 .1z"/>
<path d="M270.7 411.7h5.8zM270.7 411.7h5.6z"/>
<path d="M270.9 411.7h5.4zM270.9 411.7l5.4 .1z"/>
<path d="M271 411.8h5.3zM271 411.8h5.1z"/>
<path d="M271.2 411.8h4.9zM271.2 411.8l4.8 .1z"/>
<path d="M271.2 411.9h4.8zM271.2 411.9h4.6z"/>
<path d="M271.4 411.9h4.4zM271.4 411.9h4.4z"/>
<path d="M271.5 411.9h4.3zM271.5 411.9l4.1 .1z"/>
<path d="M271.7 412h3.9zM271.7 412h3.8z"/>
<path d="M271.7 412h3.8zM271.7 412l3.6 .1z"/>
<path d="M271.9 412.1h3.4zM271.9 412.1h3.4z"/>
<path d="M272 412.1h3.3zM272 412.1h3z"/>
<path d="M272.2 412.1h2.8zM272.2 412.1h2.8z"/>
<path d="M272.3 412.1h2.7zM272.3 412.1l2.5 .1z"/>
<path d="M272.5 412.2h2.3zM272.5 412.2h2.2z"/>
<path d="M272.5 412.2h2.2zM272.5 412.2h2z"/>
<path d="M272.8 412.2h1.7zM272.8 412.2h1.6z"/>
<path d="M272.8 412.2h1.6zM272.8 412.2h1.4z"/>
<path d="M273 412.2h1.2zM273 412.2h1.2z"/>
<path d="M273.1 412.2h1.1zM273.1 412.2h.8z"/>
<path d="M273.3 412.2h.6zM273.4 412.2h.5z"/>
</g>
<g fill="#ed1f24" stroke="#ed1f24" stroke-width=".3">
<path d="M279.2 399.3l-1.6 2.9h-.5z"/>
<path d="M277.1 402.2h.5z"/>
<path d="M276.5 403.1h.1z"/>
<path d="M276.6 403.1h.5z"/>
<path d="M277.1 402.2l.4 .1zM277.3 402.3h.2z"/>
<path d="M277.1 402.2l.2 .1zM277.1 402.2l.2 .1z"/>
<path d="M277 402.3l.5 .1zM277 402.3l.5 .1z"/>
<path d="M276.9 402.4l.2 .7 .4-.7zM276.9 402.4l.2 .7h-.6z"/>
<path d="M276.5 403.1h.6zM276.5 403.1h.6z"/>
<path d="M276.6 403.1l.4 .1zM276.8 403.2h.2z"/>
<path d="M276.4 403.1l.4 .1zM276.4 403.1l.4 .1z"/>
<path d="M276.4 403.2l.6 .1zM276.4 403.2l.6 .1z"/>
<path d="M276.3 403.3l.5 .2 .2-.2zM276.3 403.3l.5 .2h-.7z"/>
<path d="M276.1 403.5l-1.2 3.5 1.9-3.5zM276.1 403.5l-1.2 3.5h-1.3z"/>
<path d="M269.9 403.5l3.7 3.5zM269.9 403.5l3.7 3.5h-1.5z"/>
<path d="M272.1 407l1.5 2.4zM272.1 407h2.8l-1.3 2.4z"/>
</g>
<!-- layer: 0 -->
<path d="M269.7 403.3l.2 .2z" fill="#ed1f24" stroke="#ed1f24" stroke-width=".3"/>
<g fill="#c7c8ca" stroke="#c7c8ca" stroke-width=".3">
<path d="M220 403.7h.8l-.2 .3z"/>
<path d="M224.4 402h3l-1.4 2.3z"/>
<path d="M222.1 407l1.1-.8 .9 .8z"/>
<path d="M222.1 407h2.2z"/>
<path d="M219 402l2.9 .2 .2-.2zM219 402l2.9 .2h-2.8z"/>
<path d="M219.1 402.2l2.6 .3 .2-.3zM219.1 402.2l2.6 .3h-2.4z"/>
<path d="M219.3 402.5l2.1 .3 .3-.3zM219.3 402.5l2.1 .3h-1.9z"/>
<path d="M219.5 402.8l1.7 .3 .2-.3zM219.5 402.8l1.7 .3h-1.5z"/>
<path d="M219.7 403.1l1.3 .3 .2-.3zM219.7 403.1l1.3 .3h-1.1z"/>
<path d="M219.9 403.4l.9 .3 .2-.3zM219.9 403.4l.9 .3h-.8z"/>
<path d="M220 403.7l.2 .3h.4zM220.2 404h.4l-.2 .3z"/>
<path d="M224.4 402l.9 2.3h.7zM225.3 404.3h.7l-.4 .6z"/>
<path d="M222.1 407h2.2zM222.1 407h2.2l-1.1 1.7z"/>
</g>
<path d="M223.5 399.7l3.9 9.9-4.2-3.4-4.9 3.4 2.1-5.2zM222.1 407l1.1 1.7 1.1-1.7M222.3 402h-3.3l1.4 2.3M224.4 402h3l-1.8 2.9" fill="none" stroke="#636466" stroke-width=".3"/>
<g fill="#293189" stroke="#293189" stroke-width=".3">
<path d="M223.5 399.7l.2 .5h-.6z"/>
<path d="M218.8 408.3h1.4l-1.9 1.3z"/>
<path d="M223.2 406.2h2.9l.8 2.1z"/>
<path d="M223.1 400.2l.8 .6-.2-.6zM223.1 400.2l.8 .6h-1.2z"/>
<path d="M222.7 400.8l1.5 .6-.3-.6zM222.7 400.8l1.5 .6h-1.9z"/>
<path d="M222.3 401.4l2.1 .6-.2-.6zM222.3 401.4l2.1 .6h-2.5z"/>
<path d="M221.9 402l2.6 .3-.1-.3zM221.9 402l2.6 .3h-2.8z"/>
<path d="M221.7 402.3l2.9 .3-.1-.3zM221.7 402.3l2.9 .3h-3.1z"/>
<path d="M221.5 402.6l3.3 .3-.2-.3zM221.5 402.6l3.3 .3h-3.5z"/>
<path d="M221.3 402.9l3.6 .3-.1-.3zM221.3 402.9l3.6 .3h-3.8z"/>
<path d="M221.1 403.2l3.9 .3-.1-.3zM221.1 403.2l3.9 .3h-4.1z"/>
<path d="M220.9 403.5l4.2 .3-.1-.3zM220.9 403.5l4.2 .3h-4.3z"/>
<path d="M220.8 403.8l4.4 .3-.1-.3zM220.8 403.8l4.4 .3h-4.6z"/>
<path d="M220.6 404.1l4.8 .3-.2-.3zM220.6 404.1l4.8 .3h-5z"/>
<path d="M220.4 404.4l5.1 .3-.1-.3zM220.4 404.4l5.1 .3h-5.2z"/>
<path d="M220.3 404.7l5.3 .3-.1-.3zM220.3 404.7l5.3 .3h-5.5z"/>
<path d="M220.1 405l5.6 .3-.1-.3zM220.1 405l5.6 .3h-5.7z"/>
<path d="M220 405.3l5.9 .3-.2-.3zM220 405.3l5.9 .3h-6.1z"/>
<path d="M219.8 405.6l6.2 .4-.1-.4zM219.8 405.6l6.2 .4h-6.3z"/>
<path d="M219.7 406l6.4 .2-.1-.2zM219.7 406l6.4 .2h-6.5z"/>
<path d="M219.6 406.2h3.6zM219.6 406.2l3.5 .1z"/>
<path d="M219.6 406.3l2.5 .6 1-.6zM219.6 406.3l2.5 .6h-2.8z"/>
<path d="M219.3 406.9l1.9 .7 .9-.7zM219.3 406.9l1.9 .7h-2.2z"/>
<path d="M223.2 406.2l2.6 2.1h1.1zM225.8 408.3h1.1l.5 1.3z"/>
<path d="M219 407.6l1.2 .7 1-.7zM219 407.6l1.2 .7h-1.4z"/>
</g>
<!-- layer: EQP ASBUILT -->
<path d="M93 148.5h4.2v.9h-4.2zM93.3 148.8h.4v.3h-.4zM94.4 148.8h.4v.3h-.4zM95.5 148.8h.3v.3h-.3zM96.6 148.8h.3v.3h-.3zM107.5 151.4h16.9v34h-16.9zM115 164.2l-2.2 2.2M118.3 164.2l-5.5 5.5M118.3 167.5l-2.2 2.2" fill="none" stroke="#f0f" stroke-width=".3"/>
<g font-size="7.8">
<text x="94.3" y="90.2">PLAN</text>
<text x="183.3" y="91.8">RCP</text>
<text x="80" y="215.1">ELEVATION-1</text>
<text x="176.7" y="218">ELEVATION-2</text>
<text x="177.9" y="345">ELEVATION-4</text>
<text x="90" y="348">ELEVATION-3</text>
</g>
<text font-size="7.8" fill="#00f" x="53.2" y="389" transform="rotate(-180 53.2 389)">N</text>
<g font-size="7.1">
<text x="121.7" y="67">P-18</text>
<text x="101.6" y="79.4">SD-7</text>
<text x="190.1" y="79.4">SD-7</text>
</g>
<g font-size="6.2">
<text x="114.7" y="103.7">SLAB</text>
<text x="202.1" y="106.9">SLAB</text>
<text x="100.9" y="122.8">FALSE CEILING</text>
<text x="188.4" y="125.9">FALSE CEILING</text>
<text x="124.5" y="201.8">FFL.</text>
<text x="209.2" y="205">FFL.</text>
<text x="118.5" y="235.3">SLAB</text>
<text x="203.6" y="234.2">SLAB</text>
<text x="104.8" y="254.4">FALSE CEILING</text>
<text x="189.8" y="253.6">FALSE CEILING</text>
<text x="128.4" y="333.4">FFL.</text>
<text x="211.7" y="332.7">FFL.</text>
</g>
<g font-size="5.9" fill="#767676">
<text x="86.5" y="50.1">STAFF CHANGE</text>
<text x="175.1" y="50.1">STAFF CHANGE</text>
<text x="97.4" y="57.3">ROOM-2</text>
<text x="186" y="57.3">ROOM-2</text>
<text x="94.8" y="64.4">2180x1517</text>
<text x="183.3" y="64.4">2180x1517</text>
</g>
<g font-size="5.5">
<text x="58.1" y="372.1">TITLE :</text>
<text x="143" y="372.1">CLIENT :</text>
<text x="216.8" y="372.1">PROJECT :</text>
<text x="60" y="381.4">STAFF CHANGE ROOM-2</text>
<text x="65.6" y="388">ELEVATION LAYOUT</text>
</g>
<g font-size="5.4" fill="#f00">
<text x="104.3" y="72.4">SD</text>
<text x="192.9" y="72.4">SD</text>
</g>
<g font-size="5">
<text x="26.7" y="376.8">W</text>
<text x="12.6" y="392.5">S</text>
<text x="28.1" y="408.1">E</text>
</g>
<g font-size="4.4" fill="#f00">
<text x="99.3" y="43.6">1</text>
<text x="92.2" y="50.8">4</text>
<text x="106.5" y="50.8">2</text>
<text x="99.6" y="59.1">3</text>
</g>
<text font-size="4.4" x="153.5" y="401.9">AVC/TGMSIDC/IVFP/S/34</text>
<g font-size="4">
<text x="143.3" y="379.7">TELANGANA STATE MEDICAL</text>
<text x="143" y="389.3">DEVELOPMENT CORPORATION.</text>
<text x="143.2" y="384.5">SERVICES AND INFRASTRUCTURE</text>
<text x="171.3" y="415.7">SHEET</text>
<text x="199" y="415.7">34</text>
</g>
<g font-size="3.5">
<text x="56.3" y="396.4">PURPOSE OF DRAWING :-</text>
<text x="58.4" y="403.1">PROPOSED</text>
<text x="88.7" y="403.1">FOR APPROVAL</text>
<text x="58.2" y="410.8">WORKING</text>
<text x="100.1" y="410.8">AS BUILT</text>
<text x="218.6" y="413.2">ASTA</text>
</g>
<g font-size="3.3">
<text x="215.9" y="379.5">IFV CENTER ON THIRD FLOOR IN MODERN</text>
<text x="216" y="383.5">GOVERNMENT MATERNITY HOSPITAL,</text>
<text x="216" y="387.5">PETLABURJ, HYDERABAD ,TELANGANA.</text>
<text x="141.1" y="396.2">DWG. No.:</text>
<text x="141.2" y="408.7">REV</text>
<text x="157.8" y="408.7">R2</text>
<text x="171.7" y="408.7">DATE</text>
<text x="187.6" y="408.7">20-06-2024</text>
<text x="139.8" y="414.9">SCALE</text>
<text x="156.6" y="414.9">NTS</text>
</g>
<text font-size="2.7" x="216" y="394.3">CONTRACTOR :</text>
<g font-size="2.1">
<text x="232.7" y="406.3">H. NO. 8-2-334/27, Plot No. 27,</text>
<text x="232.7" y="403.8">M/s Asta Vardhman Consortium</text>
<text x="232.7" y="411.4">Hyderabad - 500034</text>
<text x="232.7" y="408.9">Road No. 03, Banjara Hills,</text>
</g>
</svg>
